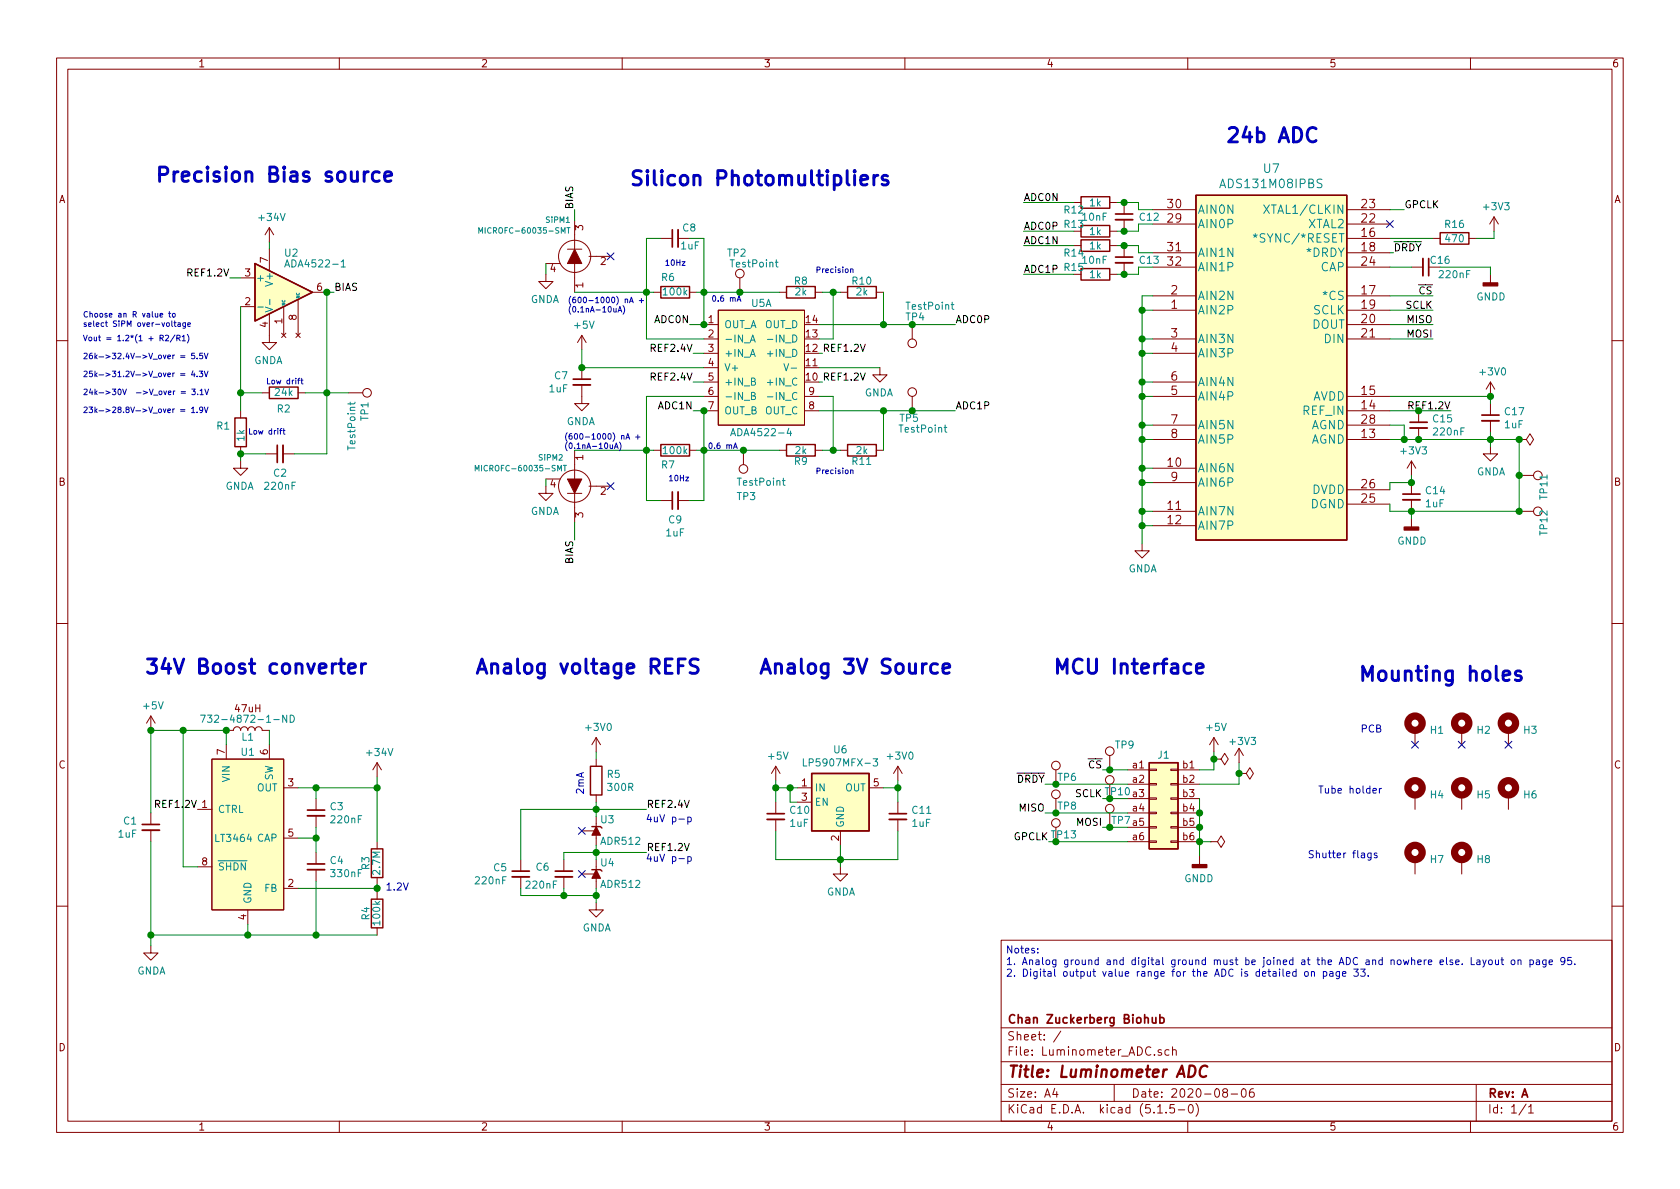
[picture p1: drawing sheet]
<svg xmlns="http://www.w3.org/2000/svg" width="297mm" height="210mm" viewBox="0 0 297 210" stroke-linecap="round" stroke-linejoin="round" font-family="sans-serif">
<g fill="none" stroke="#840000" stroke-width=".18">
<path d="M10 10.3h277v189.9h-277zM12 12.2h273v186.1h-273zM60 10.3v1.9M110 10.3v1.9M160 10.3v1.9M210 10.3v1.9M260 10.3v1.9M101.6 39v5.1M189.9 35.8h1.2M196.2 35.8h1.3M198.8 35.8v2M198.8 38.9v2"/>
<path d="M203.8 39.6h7.7M203.8 37.1h7.7M238.1 39.6h7.6M238.1 37.1h7.6M264.2 38.3l-.8 1.3M264.2 38.3v2.6M264.2 38.3l.7 1.3M42.5 54.2h2.6M42.5 49.1h2.6M47.6 55.5v5.1h-1.2l1.2 1.2 1.3-1.2h-1.3M47.6 40.3v2.5M47.6 44.1v3.8"/>
<path d="M47.6 40.3l-.7 1.2M47.6 40.3l.8 1.2M49.8 58.9l.7 .8M50.2 54.2v5.1M50.5 58.9l-.7 .8M52.3 58.9l.8 .8M52.7 53v6.3M53.1 58.9l-.8 .8M55.2 51.7h2.6M96.5 48.5v1.3h-1.3l1.3 1.2 1.3-1.2h-1.3M96.5 46.6h2.6M100.3 44.1h2.6"/>
<path d="M101.6 46.6v5.1M102.9 59.3v2.5M102.9 59.3l-.8 1.3M102.9 59.3l.7 1.3M104.1 45.3h3.8M115.6 51.7h1.2M116.8 42.2h2.1M119.9 42.2h2M121.9 51.7h1.3M124.5 57.4h2.5M124.5 59.9h2.5M127 54.9h15.2v20.3h-15.2z"/>
<path d="M130.8 49.1v2.6M137.8 51.7h1.3M144.1 51.7h1.3M148.6 51.7h1.3M154.9 51.7h1.3M161.3 57.4v2.5M189.9 43.4h1.2M196.2 40.9h1.3M196.2 43.4h1.3M196.2 48.5h1.3M198.8 43.4v2.1M198.8 46.5v2"/>
<path d="M203.8 54.9h7.7M203.8 52.3h7.7M203.8 44.7h7.7M203.8 59.9h7.7M203.8 47.2h7.7M238.1 54.9h7.6M238.1 42.2h7.6M238.1 52.3h7.6M238.1 44.7h7.6M238.1 57.4h7.6M238.1 59.9h7.6M238.1 47.2h7.6"/>
<path d="M249.6 47.2h2M253.4 42.2h1.2M259.7 42.2h1.3M263.5 48.5v1.5M10 60.2h2M42.5 72.6v1.3M42.5 79v1.3M46.4 69.5h1.2M52.7 69.5h1.3M61.6 69.5h2.5M101.6 79.6v5.1M102.9 68.1v3.3h-1.3l1.3 1.2 1.2-1.2h-1.2"/>
<path d="M102.9 65v2.1M115.6 79.6h1.2M121.9 79.6h1.3M124.5 72.6h2.5M124.5 70.1h2.5M124.5 62.5h2.5M124.5 67.6h2.5M124.5 65h2.5M131.4 79.6v2.6M137.8 79.6h1.3M142.2 72.6h2.6M142.2 70.1h2.6"/>
<path d="M144.1 79.6h1.3M148.6 79.6h1.3M154.9 79.6h1.3M155.6 65v1.3h-1.3l1.3 1.3 1.2-1.3h-1.2M161.3 70.1v2.5M203.8 77.7h7.7M203.8 70.1h7.7M203.8 75.2h7.7M203.8 62.5h7.7M203.8 67.6h7.7M238.1 77.7h7.6M238.1 72.6h7.6"/>
<path d="M238.1 70.1h7.6M238.1 75.2h7.6M250.8 72.6v2.1M250.8 75.7v2M263.5 79v1.3h1.3l-1.3 1.2-1.2-1.2h1.2M263.5 67.6v2.5M263.5 71.4v2M263.5 74.4v2M263.5 67.6l-.7 1.2M263.5 67.6l.8 1.2M268.6 77.7h1.3l.6-1 .6 1-.6 1-.6-1M268.6 77.7h.1"/>
<path d="M285 60.2h2M42.5 81.5v1.3h-1.2l1.2 1.3 1.3-1.3h-1.3M47 80.3h2M50 80.3h2.1M96.5 86v1.2h-1.3l1.3 1.3 1.3-1.3h-1.3M96.5 84.7h2.6M100.3 87.2h2.6M101.6 87.2v5.1M104.1 86h3.8M116.8 88.5h2.1M119.9 88.5h2M201.9 96.1v1.3h1.3l-1.3 1.3-1.2-1.3h1.2"/>
<path d="M203.8 82.8h7.7M203.8 90.4h7.7M203.8 93h7.7M203.8 85.3h7.7M238.1 89.1h7.6M238.1 86.6h7.6M249.6 81.5v2.6M249.6 85.3v2.1M249.6 88.4v2M249.6 91.7v1.5M249.6 81.5l-.8 1.3M249.6 81.5l.7 1.3"/>
<path d="M268.6 90.4h2.5M268.6 84.1h2.5M10 110.3h2M285 110.3h2M26.7 126.6v2.6M26.7 126.6l-.8 1.3M26.7 126.6l.7 1.3M37.5 134.2h12.7v26.7h-12.7zM40 129.2h1.3a.63 .63 0 0 1 .6-.7 .63 .63 0 0 1 .6 .7 .63 .63 0 0 1 .7-.7 .63 .63 0 0 1 .6 .7 .63 .63 0 0 1 .6-.7 .63 .63 0 0 1 .7 .7 .63 .63 0 0 1 .6-.7 .63 .63 0 0 1 .7 .7h1.2M40 131.7v2.5M47.6 131.7v2.5M50.2 139.3h2.5"/>
<path d="M66.7 134.9l-.8 1.2M66.7 134.9v2.5M66.7 134.9l.7 1.2M105.4 130.4l-.8 1.3M105.4 130.4v2.6M105.4 134.2v1.3M105.4 130.4l.8 1.3M137.2 135.5v2.5M137.2 135.5l-.8 1.3M137.2 135.5l.7 1.3M141 139.3h2.5M153.7 139.3h2.5"/>
<path d="M158.7 135.5v2.5M158.7 135.5l-.7 1.3M158.7 135.5l.8 1.3M186.7 136.1v2.6M196.2 133.6v2.5M196.2 138.7v2.5M199.4 136.1h3.8M199.4 138.7h3.8M203.2 138.6h1.3v.2h-1.3zM203.2 136h1.3v.3h-1.3zM207 138.6h1.3v.2h-1.3zM207 136h1.3v.3h-1.3z"/>
<path d="M208.3 136.1h3.8M208.3 138.7h3.8M214.6 134.2h1.3l.6-1 .7 1-.7 1-.6-1M214.6 134.2h.1M214.6 130.4l-.7 1.3M214.6 130.4v2.6M214.6 130.4l.8 1.3M219.1 136.8h1.2l.7 1 .6-1-.6-1-.7 1M219.1 136.8h.1M219.1 132.3l.7 1.3M219.1 132.3v2.6M219.1 132.3l-.8 1.3"/>
<path d="M250.2 129.2v2.5M258.4 129.2v2.5M266.7 129.2v2.5M26.7 143.8v2M26.7 146.8v2M34.9 143.1h2.6M34.9 153.3h2.6M50.2 157.1h2.5M50.2 148.2h2.5M55.9 141.2v2.1M55.9 144.3v2M55.9 150.7v2.1"/>
<path d="M55.9 153.8v2M66.7 148.8v1.3M66.7 155.2v1.3M66.7 157.7v1.3M92.1 152v2M92.1 155.1v2M99.7 152v2M99.7 155.1v2M102.9 146.9h2.5M102.9 154.6h2.5M105.4 144.4v5.1M105.4 159.6v1.3h1.3l-1.3 1.3-1.3-1.3h1.3"/>
<path d="M105.4 152v5.1M105.4 140.6v1.3M137.2 141.9v2M137.2 144.9v2M141 141.9h2.5M148.6 153.3v1.3h1.3l-1.3 1.2-1.3-1.2h1.3M148.6 146.9v2.6M158.7 141.9v2M158.7 144.9v2M186.7 141.2v2.6M186.7 146.3v2.5M196.2 143.8v2.5"/>
<path d="M199.4 141.2h3.8M199.4 143.8h3.8M199.4 146.3h3.8M199.4 148.8h3.8M203.2 148.7h1.3v.3h-1.3zM203.2 146.2h1.3v.2h-1.3zM203.2 143.6h1.3v.3h-1.3zM203.2 141.1h1.3v.2h-1.3zM207 148.7h1.3v.3h-1.3zM207 146.2h1.3v.2h-1.3zM207 143.6h1.3v.3h-1.3zM207 141.1h1.3v.2h-1.3z"/>
<path d="M208.3 141.2h3.8M208.3 143.8h3.8M208.3 146.3h3.8M208.3 148.8h3.8M212.1 151.4v1.5M214 148.8h1.3l.6 1.1 .6-1.1-.6-1-.6 1M214 148.8h.1M250.2 140.6v2.5M250.2 152v2.6M258.4 140.6v2.5M258.4 152v2.6M266.7 140.6v2.5"/>
<path d="M10 160.2h2M26.7 167.3v1.2h1.2l-1.2 1.3-1.3-1.3h1.3M43.8 160.9v2.5M66.7 164.1v1.2M177 166.3h108v32h-108zM285 160.2h2M60 198.3v1.9M110 198.3v1.9M160 198.3v1.9M177 194.8h108M177 191.8h108M177 187.8h108"/>
<path d="M177 181.8h108M186.5 192.5l-.4 1h1M186.8 193v1M187.6 182.3l-1.3 2M197 191.8v3M204.7 196.8h.8M205.3 185.7a.37 .37 0 0 0-.6 .1l.1 .2 .5 .2 .1 .1-.2 .3-.5-.1M206.2 196.7v.1M206.7 185.7l-.5-.1-.2 .3v.6l.2 .1 .5-.1M207.3 185.7h.1a.37 .37 0 0 1 .6 .1v.8M207.3 185.1v1.5M207.6 195.3h-.7l-.1 .7 .2-.1 .5 .1 .2 .2-.1 .5-.2 .1-.6-.1"/>
<path d="M208.3 196.3h1.2M210 198.3v1.9M210.3 195.4l.2-.1a.8 .8 0 0 1 .5 .8 .8 .8 0 0 1-.5 .7 1 1 0 0 1-.2-1.4zM211.5 195.1a1.71 1.71 0 0 1 0 2.3M216.5 193.2l-.3-.3 .1-.2a.48 .48 0 0 1 .6-.1l.1 .2-.1 .3-.6 .1a.48 .48 0 0 0 0 .7l.2 .1 .5-.1v-.4l-.2-.3M217.7 193.5h1.1M219.6 192.7l.4-.2a.94 .94 0 0 1 0 1.5 .82 .82 0 0 1-.4-1.3zM221.6 192.5a.59 .59 0 0 0-.7 .7l.1 .7 .2 .1 .5-.1 .1-.5-.2-.2-.4-.1-.3 .3M260 198.3v1.9M261 191.8v6.5M269.8 195.2l-1.2 2M270.3 195.8l.4-.5v1.5"/>
<path d="M270.3 196.8h.8"/>
<circle cx="101.6" cy="45.3" r="2.84"/>
<circle cx="130.8" cy="48.4" r=".76"/>
<circle cx="64.9" cy="69.5" r=".76"/>
<circle cx="161.3" cy="60.7" r=".76"/>
<circle cx="161.3" cy="69.3" r=".76"/>
<circle cx="101.6" cy="86" r="2.84"/>
<circle cx="131.4" cy="82.9" r=".76"/>
<circle cx="271.9" cy="90.4" r=".76"/>
<circle cx="271.9" cy="84.1" r=".76"/>
<circle cx="186.7" cy="135.4" r=".76"/>
<circle cx="196.2" cy="137.9" r=".76"/>
<circle cx="196.2" cy="132.8" r=".76"/>
<circle cx="186.7" cy="145.5" r=".76"/>
<circle cx="186.7" cy="140.5" r=".76"/>
<circle cx="196.2" cy="143" r=".76"/>
</g>
<path d="M210.3 188.4h.5a1.09 1.09 0 0 1 .6 1.1 1.09 1.09 0 0 1-.8 .9h-.5zM213.5 188.6a.87 .87 0 0 0-1 0 .87 .87 0 0 0-.4 1 .69 .69 0 0 0 .3 .8 .69 .69 0 0 0 .9-.1" fill="none" stroke="#840000" stroke-width=".41"/>
<g fill="none" stroke="#840000" stroke-width=".3">
<path d="M197.2 37.8h3.1M118.9 40.6v3.1M197.2 45.5h3.1M252.6 45.7v3.1M49 78.7v3.1M101.3 67.1h3.1M249.3 74.7h3M262 73.4h3M118.9 87v3M248 87.4h3.1M25.1 145.8h3.1M54.4 143.3h3"/>
<path d="M54.4 152.8h3M90.6 154h3M98.2 154h3M135.6 143.9h3.1M157.2 143.9h3.1M203.7 179.9v.8a.37 .37 0 0 0 .7 .1M204.4 179.9v1M205.1 179.4v1.5M205.1 180l.4-.1 .3 .3-.1 .6-.2 .1-.4-.1"/>
</g>
<g fill="#ffffc2" stroke="#ffffc2" stroke-width=".18">
<path d="M211.5 34.5h26.6v61h-26.6z"/>
<path d="M45.1 46.6l10.1 5.1-10.1 5.1z"/>
<path d="M127 54.9h15.2v20.3h-15.2z"/>
<path d="M37.5 134.2h12.7v26.7h-12.7z"/>
<path d="M143.5 136.8h10.2v10.1h-10.2z"/>
<path d="M203.2 134.9h5.1v15.2h-5.1z"/>
</g>
<g fill="none" stroke="#840000" stroke-width=".25">
<path d="M191.1 34.8h5.1v2h-5.1zM191.1 39.9h5.1v2h-5.1zM211.5 34.5h26.6v61h-26.6zM45.1 46.6l10.1 5.1-10.1 5.1zM116.8 50.7h5.1v2h-5.1zM139.1 50.7h5v2h-5zM149.9 50.7h5v2h-5zM191.1 42.4h5.1v2h-5.1zM191.1 47.5h5.1v2h-5.1zM254.6 41.1h5.1v2.1h-5.1zM41.5 73.9h2.1v5.1h-2.1zM47.6 68.4h5.1v2.1h-5.1z"/>
<path d="M116.8 78.6h5.1v2h-5.1zM139.1 78.6h5v2h-5zM149.9 78.6h5v2h-5zM104.4 135.5h2v5.1h-2zM143.5 136.8h10.2v10.1h-10.2zM203.2 134.9h5.1v15.2h-5.1zM65.7 159h2v5.1h-2zM65.7 150.1h2v5.1h-2zM104.6 146.2h1.6l.2 .2M104.6 153.8h1.6l.2 .2"/>
</g>
<g fill="none" stroke="#008484" stroke-width=".18">
<path d="M223.4 36.2l1 1.5M224.4 36.2l-1 1.5M45.6 54.3h1M46.9 54.3l1.3 .4-1.3 .5M47.7 52.9v1M50.3 47.2l.5-1.3 .4 1.3M50.5 46.9h.6M60.3 46.3l.4-.4v1.3M60.3 47.2h.8M84.7 41.2v-.9l.3 .7 .3-.7v.9M99.2 41.2v-.9l.4 .7 .3-.7v.9M100.2 40.3h.6"/>
<path d="M100.5 40.3v.9M137.1 46.4h.5M137.3 45.9v1.1l.3 .2M168.2 53.9h.5M168.4 53.4v1.1l.3 .2M221.6 41.5l.3 .2 .4-.2M221.7 42l.2-.3 .2 .3M221.9 41.3v.4M61.9 71.1v.5M62.8 71.1l-.2 .3h-1.1M129.2 77.1l.4-1.3 .4 1.3M129.3 76.7h.6"/>
<path d="M132.7 60.5l.4-1.3 .4 1.3M132.8 60.1h.6M132.9 67.5l.5-.1 .1-.2v-.2l-.6-.2v1.3h.4l.2-.1 .1-.3-.3-.2M132.9 70l.5-.1 .1-.2v-.2l-.6-.1v1.3h.4l.2-.2 .1-.3-.3-.2M135.7 60h1M135.7 70.2h1M138.6 64.3l.4 1.3 .4-1.3M139.5 75.7l-.3 .9h.8M139.8 76.2v.9M139.9 65.1h.9M166.9 75.6h.5M167.1 75.2v1l.3 .2"/>
<path d="M84 83.3v-1l.4 .7 .3-.7v1M98.6 83.3v-1l.3 .7 .4-.7v1M99.6 82.3h.6M99.9 82.3v1M138.3 85h.5M138.5 84.6v1l.3 .2M35.5 126.5h.8l-.5 1.2M36.7 126.5h.8l-.5 .4 .4 .2 .1 .4-.3 .2-.5-.1M50.7 126.5v1.2l-.7-1.2v1.2M51.3 126.5a.64 .64 0 0 1 .7 .6 .64 .64 0 0 1-.7 .6zM142 134.2v1.3h.6M154.4 134.2h.8l-.5 .5 .4 .1v.5l-.2 .2-.5-.2"/>
</g>
<g fill="none" stroke="#840000" stroke-width=".33">
<path d="M197.2 38.9h3.1M119.9 40.6v3.1M197.2 46.5h3.1M251.6 45.7v3.1M50 78.7v3.1M101.3 68.1h3.1M249.3 75.7h3M262 74.4h3M119.9 87v3M248 88.4h3.1M25.1 146.8h3.1M54.4 144.3h3"/>
<path d="M54.4 153.8h3M90.6 155.1h3M98.2 155.1h3M135.6 144.9h3.1M157.2 144.9h3.1"/>
</g>
<g fill="none" stroke="#840000" stroke-width="1.3">
<circle cx="250.2" cy="127.9" r="1.27"/>
<circle cx="250.2" cy="139.3" r="1.27"/>
<circle cx="258.4" cy="127.9" r="1.27"/>
<circle cx="258.4" cy="139.3" r="1.27"/>
<circle cx="266.7" cy="127.9" r="1.27"/>
<circle cx="266.7" cy="139.3" r="1.27"/>
<circle cx="250.2" cy="150.7" r="1.27"/>
<circle cx="258.4" cy="150.7" r="1.27"/>
</g>
<g fill="#840000" stroke="#840000" stroke-width=".25">
<path d="M262.3 50h2.5v.5h-2.5z"/>
<path d="M248.3 93.2h2.5v.5h-2.5z"/>
<path d="M210.8 152.9h2.6v.5h-2.6z"/>
</g>
<g fill="#840000" stroke="#840000" stroke-width=".18">
<path d="M105.4 146.2l.8 1.5h-1.6z"/>
<path d="M105.4 153.8l.8 1.5h-1.6z"/>
<path d="M100.3 84.7h2.6l-1.3 2.5z"/>
<path d="M101.6 44.1l1.3 2.5h-2.6z"/>
</g>
<g fill="none" stroke="#008400" stroke-width=".18">
<path d="M101.6 37.1v1.9M181 35.8h8.9M197.5 35.8h3.8v1.3h2.5M201.3 39.6v1.3h-3.8M245.7 37.1h2.6M40.6 49.1h1.9M42.5 54.2v18.4M47.6 42.8v1.3M59.1 51.7h-1.3v28.6h-5.7M96.5 46.6v1.9M101.6 51.7h14M116.8 42.2h-2.5v17.7h10.2"/>
<path d="M121.9 42.2h2.6v15.2h-2.6M123.2 51.7h14.6M144.8 57.4h24.1M145.4 51.7h3.2M147.3 51.7v8.2h-2.5M156.2 51.7v5.7M181 48.5h8.9M181 43.4h8.9M181 40.9h8.9M197.5 43.4h3.8v1.3h2.5M201.3 47.2v1.3h-3.8M201.9 59.9h1.9"/>
<path d="M201.9 54.9h1.9M203.8 52.3h-1.9v43.8M245.7 59.9h7.7M245.7 52.3h7.7M245.7 54.9h7.7M245.7 57.4h7.7M245.7 42.2h7.7M245.7 44.7h.7M245.7 47.2h3.9M254.6 47.2h8.9v1.3M264.2 40.9v1.3h-3.2M42.5 69.5h3.9"/>
<path d="M54 69.5h7.6M101.6 79.6h14M102.9 61.8v3.2h21.6M122.6 62.5h1.9M122.6 67.6h1.9M122.6 72.6h1.9v15.9h-2.6M123.2 79.6h14.6M124.5 70.1h-10.2v18.4h2.5M144.8 65h10.8M144.8 70.1h2.5v9.5M144.8 72.6h24.1M145.4 79.6h3.2"/>
<path d="M156.2 72.6v7M201.9 62.5h1.9M201.9 67.6h1.9M201.9 70.1h1.9M201.9 75.2h1.9M201.9 77.7h1.9M245.7 77.7h22.9v12.7h-22.9v-1.3M245.7 70.1h17.8v1.3M245.7 75.2h2.6v2.5M245.7 72.6h10.8M263.5 76.4v2.6M47 80.3h-4.5v1.2"/>
<path d="M96.5 84.7v1.3M101.6 92.3v3.2M201.9 90.4h1.9M201.9 82.8h1.9M201.9 85.3h1.9M201.9 93h1.9M249.6 84.1v1.2h-3.9v1.3M249.6 90.4v1.3M32.4 129.2v24.1h2.5M40 131.7v-2.5h-13.3v14.6M47.6 129.2v2.5M52.7 139.3h14"/>
<path d="M55.9 139.3v1.9M66.7 137.4v11.4M105.4 133v1.2M137.2 138v3.9M137.2 139.3h3.8M139.7 139.3v2.6h1.3M156.2 139.3h2.5M158.7 138v3.9M184.8 138.7h14.6M194.9 136.1h4.5M214.6 133v3.1h-2.5M219.1 134.9v3.8h-7"/>
<path d="M26.7 148.8v18.5M52.7 148.2h3.2M52.7 157.1h14M55.9 146.3v4.4M55.9 155.8v9.5M66.7 156.5v1.2M92.1 157.1v1.3h13.3M99.7 157.1v1.3M105.4 141.9v2.5M105.4 149.5v2.5M105.4 157.1v2.5M114.3 143.1h-22.2v8.9"/>
<path d="M114.3 150.7h-14.6v1.3M137.2 146.9v5.1h21.5v-5.1M148.6 149.5v3.8M184.8 143.8h14.6M186.7 148.8h12.7M194.9 146.3h4.5M196.2 141.2h3.2M212.1 141.2v10.2M212.1 148.8h1.9M26.7 165.3h40M43.8 163.4v1.9"/>
</g>
<g fill="none" stroke="#0000c2" stroke-width=".18">
<path d="M28.3 55.7l.5-.1-.1-.1-.3-.1-.1 .1v.5h.4M29.2 59.4l.4-.1 .2 .3-.6 .7h.6M29.8 55.4h.4M29.9 55.1v.8l.3 .2M30.4 56.7v.9l.1 .1M30.5 55.5l.3-.1 .2 .2v.3l-.2 .2-.2-.1-.1-.1zM30.8 57.1h.3M30.9 56.7v.9l.2 .1M30.9 59.2l-.8 1.3M31.3 59.8l.4-.1 .1-.3-.5-.1v1M31.5 57.1h.4v.6M31.5 59.8l.4 .5"/>
<path d="M31.9 57.3l-.5 .2 .1 .2h.4M32.2 59.6l.3-.3v1M32.8 57.1v.8l-.2 .2-.2-.1M32.8 57.1h-.3l-.2 .1 .1 .5h.4M33.1 59.1a1.16 1.16 0 0 1 0 1.5M33.2 57.4l.5-.1-.1-.2h-.2l-.2 .1v.5h.4M108.5 54.5l.1 .6h.3M108.9 54.5v.7M109.3 55.2l.3-1 .3 1M109.3 54.9h.5M110.2 54a1.16 1.16 0 0 1 0 1.6M110.5 53l.4-.1 .1 .6"/>
<path d="M111.3 53.5l.3-1 .4 1M111.4 53.3h.5M113 53.2h.8M113.4 52.8v.7M130.3 53.3l.4-1 .3 1M130.4 53h.5M150.4 47.6h.4v.6M150.4 47.5v.7M30.9 69.1l-.2 .2M31.9 62.9h.8M31.9 63.2h.8M31.9 72.4h.8"/>
<path d="M31.9 72.7h.8M31.9 66.1h.8M31.9 66.4h.8M32 69.3h.8M32 69.5h.8M32.2 60.3h.6M33.9 72.3l.3-.3v1M33.9 73h.5M33.9 68.8h.6l-.3 .4 .3 .1v.4l-.2 .1-.4-.1M34.1 65.6l-.2 .7h.6M34.3 66v.6M34.4 62.5h-.5v.4h.4l.1 .4-.2 .1-.3-.1"/>
<path d="M34.8 63.3v.1M34.8 72.9v.1M34.8 66.5v.1M35 69.7v.1M35.2 65.6h.6l-.3 .4 .3 .1v.4l-.1 .1-.5-.1M35.4 69.1l.3-.3v1M35.4 69.8h.5M35.8 62.5h-.5v.4h.5v.4l-.1 .1-.4-.1M35.8 72.4l-.1 .2-.3-.1-.1-.4 .4-.1 .1 .2v.5l-.1 .2-.3 .1M36.1 62.5l.3 .9 .4-.9M36.1 72l.3 1 .4-1M36.1 65.6l.3 1 .4-1"/>
<path d="M36.2 68.8l.4 1 .3-1M49.5 76.1h.3M49.8 75.8l-.2 .1v.9M50 76.1h.4M50.2 75.8v.8l.2 .2M52.6 67.2h.4M53 66.9l-.2 .1v.9M53.2 67.2h.4M53.3 66.9v.8l.3 .2M107.9 78.7v.6l.4-.1M108.3 78.7v.6M108.6 79.3l.4-1 .3 1"/>
<path d="M108.7 79h.5M109.5 78.2a1.16 1.16 0 0 1 0 1.5M109.9 77.1h.4v.6M110.7 77.7l.3-1 .3 1M110.7 77.4h.5M112.4 77.3h.8M112.8 76.9v.8M129.7 79.3l.3-1 .4 1M129.8 79h.5M150.4 83.2h.4v.6M150.4 83.1v.7M233.2 139h.7"/>
<path d="M233.6 139v1.3M114.7 144l-.3 .9h.8M114.7 151l-.3 .9h.8M115 144.5v.8M115 151.5v.8M232.2 150.5l-.5-.1-.2 .1v.3l.1 .2 .5 .1 .1 .4-.2 .2-.5-.1M243.5 150.9l-.3-.1-.2 .2v.2l.5 .1v.3h-.5M183.5 168.4v.1M183.5 167.7v.2M229.2 171.9l-.4-.1-.3 .2 .2 .6h.5M229.2 171.4v1.2M230.8 171.9l.3-.1 .2 .1-.1 .7h-.3l-.2-.1v-.5z"/>
<path d="M231.9 171.9l.2-.1 .3 .1v.7M231.9 171.8v.8M234 171.9l.3-.1 .3 .2-.1 .6h-.5M234 171.8v1.3M235.1 171.9h.5l.1 .7M235.7 172.1l-.4 .1-.2 .1v.3h.6M236.8 171.8v1.1l-.2 .2-.3-.1M236.8 171.9l-.3-.1-.3 .2 .1 .6h.5M237.4 172.2l.6-.1-.1-.2-.3-.1-.2 .2v.6h.5M239.4 171.4h.8l-.5 .5 .4 .1v.5l-.2 .1-.5-.1M240.6 171.4h.8l-.5 .5 .4 .1 .1 .4-.3 .2-.5-.1M241.9 172.5v.1"/>
<path d="M258.5 170.5v.1M260.1 169.3v1.3h.6M261.1 169.8h.5l.1 .8M261.7 170l-.4 .1-.2 .2v.2h.6M262.2 169.7l.3 .9M262.8 169.7l-.4 1.2-.2 .1M263.2 169.9l.2-.2 .4 .2 .1 .5-.2 .1-.3 .1-.2-.1zM264.4 169.7l.1 .8 .3 .1 .1-.1M264.9 169.7v.9M265.4 169.7h.5M265.6 169.3v1.1l.3 .2M267.3 169.8l.3-.1 .2 .2-.1 .6-.3 .1-.2-.2z"/>
<path d="M268.4 169.9l.2-.2 .3 .1v.8M268.4 169.7v.9M270.5 169.8l.4-.1 .2 .3-.1 .5h-.5M270.5 169.7v1.3M271.7 169.8h.4l.1 .8M272.2 170l-.4 .1-.2 .2 .1 .2h.5M273.4 169.7l-.1 1.2-.2 .1-.3-.1M273.4 169.8l-.4-.1-.3 .3 .2 .5h.5M273.9 170.1l.6-.1-.1-.2-.3-.1-.2 .2 .1 .6h.4M276.7 169.9l-.3 .2-.3-.1-.2-.1v-.3l.3-.3h.2l.3 .3a.88 .88 0 0 1-.3 .9l-.3 .1M277.8 169.3h-.6v.6l.4-.1 .3 .2v.4l-.3 .2-.4-.1M278.4 170.5v.1"/>
</g>
<g fill="none" stroke="#0000c2" stroke-width=".51">
<path d="M67.1 30.5l-.8-.1-.5 .5v.7l.3 .3 .2 .2 .8-.2M68 31.2l1.2-.2-.1-.5-.7-.1-.4 .3v1l.1 .2 .3 .2 .7-.2M152.2 31.8l1.2-.2-.1-.5-.7-.1-.4 .4v.9l.1 .3 .3 .1 .7-.1M154.5 31v1.7M155.2 31a.64 .64 0 0 0-.7 .5M156.9 31.1l-.6-.1-.3 .4 .1 .3 .8 .3 .1 .2-.1 .4-.2 .1-.7-.1M232.7 22.8a.96 .96 0 0 0-1.1-.1 .96 .96 0 0 0-.5 .9 1.09 1.09 0 0 0 .3 1.2 1.09 1.09 0 0 0 1.2 .2l.1-.2M61.6 118.2l1.2-.2-.1-.5-.7-.1-.4 .3v1l.2 .2 .2 .2 .7-.2M63.9 117.4v1.7M64.7 117.4a.69 .69 0 0 0-.8 .5M119.9 117.7h.9M121.2 116.5h-1.3v2.6"/>
<path d="M123.4 116.7l-.9-.2a.61 .61 0 0 0-.5 .6 .61 .61 0 0 0 .5 .6 .92 .92 0 0 1 .9 .6 .69 .69 0 0 1-.4 .8l-1-.2M165.8 117.5l-.8-.1-.5 .5v.7l.3 .3 .2 .2 .8-.2M166.7 118.2l1.2-.2-.1-.5-.7-.1-.3 .1-.1 .2 .1 1.2 .3 .2 .7-.2M211.5 118.2l1.3-.2-.2-.5-.7-.1-.4 .3v1l.2 .2 .2 .2 .7-.2M268.9 118.8a.6 .6 0 0 0-1 .2l.1 .4 .7 .1 .3 .4-.1 .3-.2 .1-.8-.1"/>
</g>
<g fill="#008400" stroke="#008400" stroke-width=".25">
<circle cx="158.8" cy="139.3" r=".51"/>
<circle cx="161.3" cy="72.6" r=".51"/>
<circle cx="131.4" cy="79.6" r=".51"/>
<circle cx="186.7" cy="148.8" r=".51"/>
<circle cx="105.4" cy="150.7" r=".51"/>
<circle cx="130.8" cy="51.7" r=".51"/>
<circle cx="137.2" cy="139.3" r=".51"/>
<circle cx="148.6" cy="152" r=".51"/>
<circle cx="161.3" cy="57.4" r=".51"/>
<circle cx="250.8" cy="72.6" r=".51"/>
<circle cx="139.7" cy="139.3" r=".51"/>
<circle cx="156.2" cy="72.6" r=".51"/>
<circle cx="263.5" cy="70.1" r=".51"/>
<circle cx="105.4" cy="143.1" r=".51"/>
<circle cx="114.3" cy="79.6" r=".51"/>
<circle cx="124.5" cy="79.6" r=".51"/>
<circle cx="99.7" cy="158.4" r=".51"/>
<circle cx="147.3" cy="79.6" r=".51"/>
<circle cx="57.8" cy="51.7" r=".51"/>
<circle cx="186.7" cy="138.7" r=".51"/>
<circle cx="198.8" cy="35.8" r=".51"/>
<circle cx="156.2" cy="57.4" r=".51"/>
<circle cx="186.7" cy="143.8" r=".51"/>
<circle cx="114.3" cy="51.7" r=".51"/>
<circle cx="124.5" cy="51.7" r=".51"/>
<circle cx="147.3" cy="51.7" r=".51"/>
<circle cx="214.6" cy="134.2" r=".51"/>
<circle cx="55.9" cy="148.2" r=".51"/>
<circle cx="55.9" cy="139.3" r=".51"/>
<circle cx="66.7" cy="157.1" r=".51"/>
<circle cx="219.1" cy="136.8" r=".51"/>
<circle cx="26.7" cy="165.3" r=".51"/>
<circle cx="43.8" cy="165.3" r=".51"/>
<circle cx="196.2" cy="136.1" r=".51"/>
<circle cx="198.8" cy="40.9" r=".51"/>
<circle cx="268.6" cy="77.7" r=".51"/>
<circle cx="105.4" cy="158.4" r=".51"/>
<circle cx="196.2" cy="141.2" r=".51"/>
<circle cx="198.8" cy="48.5" r=".51"/>
<circle cx="198.8" cy="43.4" r=".51"/>
<circle cx="26.7" cy="129.2" r=".51"/>
<circle cx="196.2" cy="146.3" r=".51"/>
<circle cx="40" cy="129.2" r=".51"/>
<circle cx="201.9" cy="93" r=".51"/>
<circle cx="212.1" cy="143.8" r=".51"/>
<circle cx="201.9" cy="90.4" r=".51"/>
<circle cx="212.1" cy="146.3" r=".51"/>
<circle cx="212.1" cy="148.8" r=".51"/>
<circle cx="201.9" cy="85.3" r=".51"/>
<circle cx="201.9" cy="82.8" r=".51"/>
<circle cx="201.9" cy="77.7" r=".51"/>
<circle cx="201.9" cy="75.2" r=".51"/>
<circle cx="124.5" cy="72.6" r=".51"/>
<circle cx="249.6" cy="85.3" r=".51"/>
<circle cx="249.6" cy="90.4" r=".51"/>
<circle cx="263.5" cy="77.7" r=".51"/>
<circle cx="250.8" cy="77.7" r=".51"/>
<circle cx="124.5" cy="57.4" r=".51"/>
<circle cx="32.4" cy="129.2" r=".51"/>
<circle cx="55.9" cy="165.3" r=".51"/>
<circle cx="201.9" cy="70.1" r=".51"/>
<circle cx="201.9" cy="67.6" r=".51"/>
<circle cx="248.3" cy="77.7" r=".51"/>
<circle cx="268.6" cy="84.1" r=".51"/>
<circle cx="201.9" cy="62.5" r=".51"/>
<circle cx="42.5" cy="69.5" r=".51"/>
<circle cx="268.6" cy="90.4" r=".51"/>
<circle cx="201.9" cy="59.9" r=".51"/>
<circle cx="201.9" cy="54.9" r=".51"/>
<circle cx="102.9" cy="65" r=".51"/>
<circle cx="42.5" cy="80.3" r=".51"/>
<circle cx="66.7" cy="139.3" r=".51"/>
<circle cx="57.8" cy="69.5" r=".51"/>
</g>
<g fill="none" stroke="#000084" stroke-width=".18">
<path d="M245.1 39l1.3 1.2M246.4 39l-1.3 1.2M107.3 44.7l1.3 1.2M108.6 44.7l-1.3 1.2M107.3 85.4l1.3 1.2M108.6 85.4l-1.3 1.2M249.6 131.1l1.2 1.2M250.8 131.1l-1.2 1.2M257.8 131.1l1.3 1.2M259.1 131.1l-1.3 1.2M266.1 131.1l1.2 1.2M267.3 131.1l-1.2 1.2"/>
<path d="M102.3 153.9l1.2 1.3M102.3 146.3l1.2 1.2M103.5 153.9l-1.2 1.3M103.5 146.3l-1.2 1.2"/>
</g>
<g font-size="3.5" fill="#0000c2">
<text x="216.5" y="25.2">24b ADC</text>
<text x="27.3" y="32.2">Precision Bias source</text>
<text x="111.1" y="32.8">Silicon Photomultipliers</text>
<text x="25.4" y="119.2">34V Boost converter</text>
<text x="83.8" y="119.2">Analog voltage REFS</text>
<text x="134" y="119.2">Analog 3V Source</text>
<text x="186.1" y="119.2">MCU Interface</text>
<text x="240" y="120.5">Mounting holes</text>
</g>
<text font-size="2.8" fill="#840000" x="178" y="190.5">Title: Luminometer ADC</text>
<g font-size="2.1" fill="#008484">
<text x="216.3" y="33.3">ADS131M08IPBS</text>
<text x="223.4" y="30.6">U7</text>
<text x="211.7" y="40.4">AIN0P</text>
<text x="211.7" y="37.8">AIN0N</text>
<text x="224.3" y="37.8">XTAL1/CLKIN</text>
<text x="231.3" y="40.4">XTAL2</text>
<text x="211.7" y="45.4">AIN1N</text>
<text x="211.7" y="48">AIN1P</text>
<text x="222.9" y="42.9">*SYNC/*RESET</text>
<text x="231.1" y="45.4">*DRDY</text>
<text x="233.5" y="48">CAP</text>
<text x="211.7" y="53.1">AIN2N</text>
<text x="234.2" y="53.1">*CS</text>
<text x="211.7" y="55.6">AIN2P</text>
<text x="232" y="58.1">DOUT</text>
<text x="232.2" y="55.6">SCLK</text>
<text x="211.7" y="60.7">AIN3N</text>
<text x="211.7" y="63.2">AIN3P</text>
<text x="234.3" y="60.7">DIN</text>
<text x="211.7" y="70.8">AIN4P</text>
<text x="211.7" y="68.3">AIN4N</text>
<text x="232" y="70.8">AVDD</text>
<text x="211.7" y="75.9">AIN5N</text>
<text x="230.5" y="73.4">REF_IN</text>
<text x="231.7" y="75.9">AGND</text>
<text x="211.7" y="83.5">AIN6N</text>
<text x="211.7" y="78.5">AIN5P</text>
<text x="231.7" y="78.5">AGND</text>
<text x="211.7" y="86.1">AIN6P</text>
<text x="231.7" y="89.9">DGND</text>
<text x="232" y="87.3">DVDD</text>
<text x="211.7" y="91.2">AIN7N</text>
<text x="211.7" y="93.7">AIN7P</text>
</g>
<g font-size="2.1" fill="#840000">
<text x="206.5" y="39.4">29</text>
<text x="206.5" y="36.8">30</text>
<text x="240.8" y="41.9">16</text>
<text x="240.8" y="39.4">22</text>
<text x="240.8" y="36.8">23</text>
<text x="206.5" y="44.4">31</text>
<text x="206.5" y="47">32</text>
<text x="240.8" y="44.4">18</text>
<text x="240.8" y="47">24</text>
<text x="207.1" y="52.1">2</text>
<text x="240.8" y="52.1">17</text>
<text x="207.1" y="54.6">1</text>
<text x="207.1" y="59.7">3</text>
<text x="240.8" y="54.6">19</text>
<text x="240.8" y="57.1">20</text>
<text x="240.8" y="59.7">21</text>
<text x="207.1" y="62.2">4</text>
<text x="207.1" y="69.8">5</text>
<text x="207.1" y="67.3">6</text>
<text x="240.8" y="69.8">15</text>
<text x="207.1" y="74.9">7</text>
<text x="207.1" y="77.5">8</text>
<text x="240.8" y="77.5">13</text>
<text x="240.8" y="72.4">14</text>
<text x="240.8" y="74.9">28</text>
<text x="206.5" y="82.5">10</text>
<text x="207.1" y="85.1">9</text>
<text x="240.8" y="88.9">25</text>
<text x="240.8" y="86.4">26</text>
<text x="206.5" y="90.2">11</text>
<text x="206.5" y="92.7">12</text>
<text x="178" y="184">Sheet: /</text>
<text x="178" y="181">Chan Zuckerberg Biohub</text>
<text x="178" y="186.7">File: Luminometer_ADC.sch</text>
<text x="178" y="196.9">KiCad E.D.A. kicad (5.1.5-0)</text>
<text x="178" y="194.1">Size: A4</text>
<text x="200" y="194.1">Date: 2020-08-06</text>
<text x="263" y="194.1">Rev: A</text>
<text x="263" y="196.9">Id: 1/1</text>
</g>
<g font-size="1.8" fill="#840000">
<text x="35" y="11.9">1</text>
<text x="85" y="11.9">2</text>
<text x="135" y="11.9">3</text>
<text x="185" y="11.9">4</text>
<text x="235" y="11.9">5</text>
<text x="285" y="11.9">6</text>
<text x="10.4" y="35.9">A</text>
<text x="285.4" y="35.9">A</text>
<text x="103.1" y="40.7" transform="rotate(-90 103.1 40.7)">3</text>
<text x="47.4" y="46.5" transform="rotate(-90 47.4 46.5)">7</text>
<text x="106.2" y="46.9">2</text>
<text x="43.3" y="54">2</text>
<text x="43.3" y="48.9">3</text>
<text x="56" y="51.4">6</text>
<text x="97.3" y="48.1">4</text>
<text x="103.1" y="50.9" transform="rotate(-90 103.1 50.9)">1</text>
<text x="47.4" y="57.9" transform="rotate(-90 47.4 57.9)">4</text>
<text x="49.9" y="57.2" transform="rotate(-90 49.9 57.2)">1</text>
<text x="52.5" y="56.6" transform="rotate(-90 52.5 56.6)">8</text>
<text x="125.2" y="57.1">1</text>
<text x="125.2" y="59.7">2</text>
<text x="142.5" y="59.7">13</text>
<text x="142.5" y="57.1">14</text>
<text x="125.2" y="62.2">3</text>
<text x="125.2" y="64.8">4</text>
<text x="142.5" y="64.8">11</text>
<text x="125.2" y="67.3">5</text>
<text x="125.2" y="69.8">6</text>
<text x="143" y="69.8">9</text>
<text x="125.2" y="72.4">7</text>
<text x="143" y="72.4">8</text>
<text x="103.1" y="81.4" transform="rotate(-90 103.1 81.4)">1</text>
<text x="10.4" y="85.9">B</text>
<text x="97.3" y="86.2">4</text>
<text x="106.2" y="87.5">2</text>
<text x="285.4" y="85.9">B</text>
<text x="103.1" y="91.5" transform="rotate(-90 103.1 91.5)">3</text>
<text x="41.7" y="126">47uH</text>
<text x="10.4" y="135.9">C</text>
<text x="39.8" y="133.4" transform="rotate(-90 39.8 133.4)">7</text>
<text x="47.4" y="133.4" transform="rotate(-90 47.4 133.4)">6</text>
<text x="200.3" y="135.9">a1</text>
<text x="209.2" y="135.9">b1</text>
<text x="285.4" y="135.9">C</text>
<text x="51" y="139.1">3</text>
<text x="141.8" y="139.1">1</text>
<text x="141.8" y="141.6">3</text>
<text x="154.5" y="139.1">5</text>
<text x="200.3" y="138.4">a2</text>
<text x="200.3" y="143.5">a4</text>
<text x="209.2" y="138.4">b2</text>
<text x="209.2" y="141">b3</text>
<text x="209.2" y="143.5">b4</text>
<text x="51" y="147.9">5</text>
<text x="148.3" y="148.7" transform="rotate(-90 148.3 148.7)">2</text>
<text x="196.6" y="145.7">TP7 a5</text>
<text x="200.3" y="148.6">a6</text>
<text x="209.2" y="146">b5</text>
<text x="209.2" y="148.6">b6</text>
<text x="35.7" y="153">8</text>
<text x="51" y="156.8">2</text>
<text x="43.6" y="162.7" transform="rotate(-90 43.6 162.7)">4</text>
<text x="10.4" y="185.9">D</text>
<text x="285.4" y="185.9">D</text>
<text x="35" y="199.9">1</text>
<text x="85" y="199.9">2</text>
<text x="135" y="199.9">3</text>
<text x="185" y="199.9">4</text>
<text x="235" y="199.9">5</text>
<text x="285" y="199.9">6</text>
</g>
<g font-size="1.8">
<text x="181" y="35.6">ADC0N</text>
<text x="101.3" y="37.1" transform="rotate(-90 101.3 37.1)">BIAS</text>
<text x="181" y="40.6">ADC0P</text>
<text x="248.3" y="36.8">GPCLK</text>
<text x="181" y="43.2">ADC1N</text>
<text x="246.4" y="44.4">DRDY</text>
<text x="33.5" y="48.9">REF1.2V</text>
<text x="59.1" y="51.4">BIAS</text>
<text x="181" y="48.3">ADC1P</text>
<text x="250.9" y="52.1">CS</text>
<text x="115.8" y="57.1">ADC0N</text>
<text x="168.9" y="57.1">ADC0P</text>
<text x="248.5" y="54.6">SCLK</text>
<text x="248.8" y="59.7">MOSI</text>
<text x="248.8" y="57.1">MISO</text>
<text x="115.4" y="62.2">REF2.4V</text>
<text x="142.5" y="62.2">12 REF1.2V</text>
<text x="115.4" y="67.3">REF2.4V</text>
<text x="142.5" y="67.3">10 REF1.2V</text>
<text x="116.5" y="72.4">ADC1N</text>
<text x="168.9" y="72.4">ADC1P</text>
<text x="249.4" y="72.4">REF1.2V</text>
<text x="101.3" y="99.7" transform="rotate(-90 101.3 99.7)">BIAS</text>
<text x="192.5" y="135.9">CS</text>
<text x="27.7" y="142.9">REF1.2V 1</text>
<text x="114.3" y="142.9">REF2.4V</text>
<text x="179.8" y="138.4">DRDY</text>
<text x="180.3" y="143.5">MISO</text>
<text x="190.1" y="141">SCLK TP10 a3</text>
<text x="179.2" y="148.6">GPCLK TP13</text>
<text x="190.4" y="146">MOSI</text>
<text x="114.3" y="150.5">REF1.2V</text>
</g>
<g font-size="1.8" fill="#008484">
<text x="45.9" y="39.1">+34V</text>
<text x="120.8" y="40.9">C8</text>
<text x="188.2" y="37.8">R12</text>
<text x="188.2" y="40.3">R13</text>
<text x="191.5" y="39">10nF</text>
<text x="192.7" y="36.5">1k</text>
<text x="192.7" y="41.6">1k</text>
<text x="255.5" y="40.3">R16</text>
<text x="262.5" y="37.2">+3V3</text>
<text x="50.4" y="45.4">U2</text>
<text x="51.1" y="47.3">ADA4522-1</text>
<text x="120.4" y="44.1">1uF</text>
<text x="128.7" y="45.4">TP2</text>
<text x="129.3" y="47.3">TestPoint</text>
<text x="188.2" y="45.4">R14</text>
<text x="188.2" y="47.9">R15</text>
<text x="191.5" y="46.7">10nF</text>
<text x="192.7" y="44.1">1k</text>
<text x="253" y="46.7">C16</text>
<text x="255.7" y="42.8">470</text>
<text x="45.2" y="49.8">+</text>
<text x="48.3" y="50.2" transform="rotate(-90 48.3 50.2)">V+</text>
<text x="93.8" y="53.6">GNDA</text>
<text x="117" y="49.7">R6</text>
<text x="117.4" y="52.2">100k</text>
<text x="140.5" y="50.3">R8</text>
<text x="140.6" y="52.2">2k</text>
<text x="150.7" y="50.3">R10</text>
<text x="151.4" y="52.2">2k</text>
<text x="192.7" y="49.2">1k</text>
<text x="254.6" y="49.2">220nF</text>
<text x="261" y="53.1">GNDD</text>
<text x="101.7" y="58.1">+5V</text>
<text x="128" y="58">OUT_A</text>
<text x="132.9" y="54.3">U5A</text>
<text x="135.2" y="58">OUT_D</text>
<text x="160.2" y="56.7">TP4</text>
<text x="160.4" y="54.8">TestPoint</text>
<text x="44.9" y="64.4">GNDA</text>
<text x="128" y="60.6">-IN_A</text>
<text x="128" y="63.1">+IN_A</text>
<text x="128" y="65.7">V+</text>
<text x="136.2" y="63.1">+IN_D</text>
<text x="136.6" y="60.6">-IN_D</text>
<text x="48.7" y="70">24k</text>
<text x="97.2" y="69.4">1uF</text>
<text x="98.1" y="67.1">C7</text>
<text x="128" y="68.2">+IN_B</text>
<text x="128" y="70.7">-IN_B</text>
<text x="136.2" y="68.2">+IN_C</text>
<text x="136.6" y="70.7">-IN_C</text>
<text x="152.8" y="70.1">GNDA</text>
<text x="261.8" y="66.4">+3V0</text>
<text x="38.4" y="76">R1</text>
<text x="43.2" y="78" transform="rotate(-90 43.2 78)">1k</text>
<text x="49" y="72.9">R2</text>
<text x="65.2" y="74.4" transform="rotate(-90 65.2 74.4)">TP1</text>
<text x="100.1" y="75.2">GNDA</text>
<text x="128" y="73.3">OUT_B</text>
<text x="129.9" y="77.1">ADA4522-4</text>
<text x="135.2" y="73.3">OUT_C</text>
<text x="159.1" y="74.6">TP5</text>
<text x="159.2" y="76.5">TestPoint</text>
<text x="253.4" y="74.7">C15</text>
<text x="253.6" y="77">220nF</text>
<text x="266.1" y="75.7">1uF</text>
<text x="266.1" y="73.4">C17</text>
<text x="62.8" y="79.4" transform="rotate(-90 62.8 79.4)">TestPoint</text>
<text x="117" y="82.8">R7</text>
<text x="117.4" y="80.3">100k</text>
<text x="140.5" y="82.2">R9</text>
<text x="140.6" y="80.3">2k</text>
<text x="150.7" y="82.2">R11</text>
<text x="151.4" y="80.3">2k</text>
<text x="247.9" y="80.4">+3V3</text>
<text x="39.8" y="86.6">GNDA</text>
<text x="47" y="86.6">220nF</text>
<text x="48.4" y="84.3">C2</text>
<text x="130.4" y="88.4">TP3</text>
<text x="130.6" y="85.9">TestPoint</text>
<text x="252.1" y="89.7">1uF</text>
<text x="252.2" y="87.4">C14</text>
<text x="261.1" y="84.1">GNDA</text>
<text x="273.6" y="88.2" transform="rotate(-90 273.6 88.2)">TP11</text>
<text x="93.8" y="91.1">GNDA</text>
<text x="117.8" y="94.9">1uF</text>
<text x="118.3" y="92.6">C9</text>
<text x="273.6" y="94.6" transform="rotate(-90 273.6 94.6)">TP12</text>
<text x="199.5" y="101.2">GNDA</text>
<text x="247.1" y="96.3">GNDD</text>
<text x="25.5" y="125.4">+5V</text>
<text x="37.7" y="127.8">732-4872-1-ND</text>
<text x="42.8" y="131">L1</text>
<text x="103.7" y="129.3">+3V0</text>
<text x="213.4" y="129.3">+5V</text>
<text x="217.6" y="131.7">+3V3</text>
<text x="253" y="129.8">H1</text>
<text x="261.2" y="129.8">H2</text>
<text x="269.5" y="129.8">H3</text>
<text x="42.7" y="133.6">U1</text>
<text x="65" y="133.7">+34V</text>
<text x="107.4" y="137.6">R5</text>
<text x="135.9" y="134.3">+5V</text>
<text x="142.8" y="135.5">LP5907MFX-3</text>
<text x="147.5" y="133.2">U6</text>
<text x="157" y="134.3">+3V0</text>
<text x="197.2" y="132.4">TP9</text>
<text x="204.8" y="134.2">J1</text>
<text x="38.5" y="143.8">CTRL</text>
<text x="40.6" y="138.2" transform="rotate(-90 40.6 138.2)">VIN</text>
<text x="45.4" y="139.9">OUT</text>
<text x="48.3" y="138.1" transform="rotate(-90 48.3 138.1)">SW</text>
<text x="58.4" y="143.3">C3</text>
<text x="107.6" y="139.9">300R</text>
<text x="139.8" y="143.9">C10</text>
<text x="144" y="139.9">IN</text>
<text x="144" y="142.5">EN</text>
<text x="149.4" y="139.9">OUT</text>
<text x="161.4" y="143.9">C11</text>
<text x="187.1" y="143.2">TP8</text>
<text x="187.1" y="138.1">TP6</text>
<text x="253" y="141.2">H4</text>
<text x="261.2" y="141.2">H5</text>
<text x="269.5" y="141.2">H6</text>
<text x="21" y="148.1">1uF</text>
<text x="21.9" y="145.8">C1</text>
<text x="38.2" y="148.9">LT3464 CAP</text>
<text x="58.7" y="145.6">220nF</text>
<text x="106.3" y="145.6">U3</text>
<text x="106.4" y="149.4">ADR512</text>
<text x="139.7" y="146.2">1uF</text>
<text x="149.2" y="146.4" transform="rotate(-90 149.2 146.4)">GND</text>
<text x="161.3" y="146.2">1uF</text>
<text x="38.5" y="153.9">SHDN</text>
<text x="58.4" y="152.8">C4</text>
<text x="58.7" y="155.1">330nF</text>
<text x="65.3" y="153.8" transform="rotate(-90 65.3 153.8)">R3</text>
<text x="67.2" y="154.6" transform="rotate(-90 67.2 154.6)">2.7M</text>
<text x="87.3" y="154.1">C5</text>
<text x="94.8" y="154">C6</text>
<text x="106.3" y="153.2">U4</text>
<text x="253" y="152.6">H7</text>
<text x="261.2" y="152.6">H8</text>
<text x="44.4" y="159.9" transform="rotate(-90 44.4 159.9)">GND</text>
<text x="46.8" y="157.7">FB</text>
<text x="84.2" y="156.4">220nF</text>
<text x="93.2" y="157.1">220nF</text>
<text x="106.4" y="157">ADR512</text>
<text x="146.1" y="158.4">GNDA</text>
<text x="209.4" y="156">GNDD</text>
<text x="65.3" y="162.7" transform="rotate(-90 65.3 162.7)">R4</text>
<text x="67.2" y="163.5" transform="rotate(-90 67.2 163.5)">100k</text>
<text x="102.9" y="164.7">GNDA</text>
<text x="24.2" y="172.3">GNDA</text>
</g>
<g font-size="1.8" fill="#008400">
<text x="201.6" y="39">C12</text>
<text x="201.6" y="46.7">C13</text>
</g>
<g font-size="1.8" fill="#0000c2">
<text x="240.7" y="129.5">PCB</text>
<text x="103.3" y="140.6" transform="rotate(-90 103.3 140.6)">2mA</text>
<text x="234.3" y="140.3">Tube holder</text>
<text x="116.1" y="145.4">4uV p-p</text>
<text x="116.1" y="152.4">4uV p-p</text>
<text x="233" y="151.8">Shutter flags</text>
<text x="68.8" y="157.5">1.2V</text>
<text x="177.8" y="168.6">Notes:</text>
<text x="177.8" y="170.7">1. Analog ground and digital ground must be joined at the ADC and nowhere else. Layout on page 95.</text>
<text x="177.8" y="172.7">2. Digital output value range for the ADC is detailed on page 33.</text>
</g>
<g font-size="1.4" fill="#008484">
<text x="86.1" y="41.3">MICROFC60035SMT</text>
<text x="96.6" y="39.4">SiPM1</text>
<text x="85.4" y="83.3">MICROFC60035SMT</text>
<text x="95.3" y="81.4">SiPM2</text>
</g>
<g font-size="1.4" fill="#0000c2">
<text x="117.5" y="47">10Hz</text>
<text x="100.3" y="53.6">(600-1000) nA +</text>
<text x="125.7" y="53.3">0.6 mA</text>
<text x="144.1" y="48.3">Precision</text>
<text x="14.6" y="56.1">Choose an R value to</text>
<text x="14.6" y="57.8">select SiPM over-voltage</text>
<text x="100.3" y="55.2">(0.1nA-10uA)</text>
<text x="14.6" y="63.5">26k&gt;32.4V&gt;V_over = 5.5V</text>
<text x="14.6" y="60.3">Vout = 1.2*(1 + R2/R1)</text>
<text x="14.6" y="69.8">24k&gt;30V &gt;V_over = 3.1V</text>
<text x="14.6" y="66.7">25k&gt;31.2V&gt;V_over = 4.3V</text>
<text x="47" y="67.9">Low drift</text>
<text x="14.6" y="73">23k&gt;28.8V&gt;V_over = 1.9V</text>
<text x="43.8" y="76.8">Low drift</text>
<text x="99.7" y="77.7">(600-1000) nA +</text>
<text x="99.7" y="79.4">(0.1nA-10uA)</text>
<text x="125.1" y="79.4">0.6 mA</text>
<text x="144.1" y="83.8">Precision</text>
<text x="118.1" y="85.1">10Hz</text>
</g>
<g font-size=".7" fill="#008484">
<text x="53" y="52.8" transform="rotate(-90 53 52.8)">NC</text>
<text x="50.4" y="54.1" transform="rotate(-90 50.4 54.1)">NC</text>
</g>
</svg>
